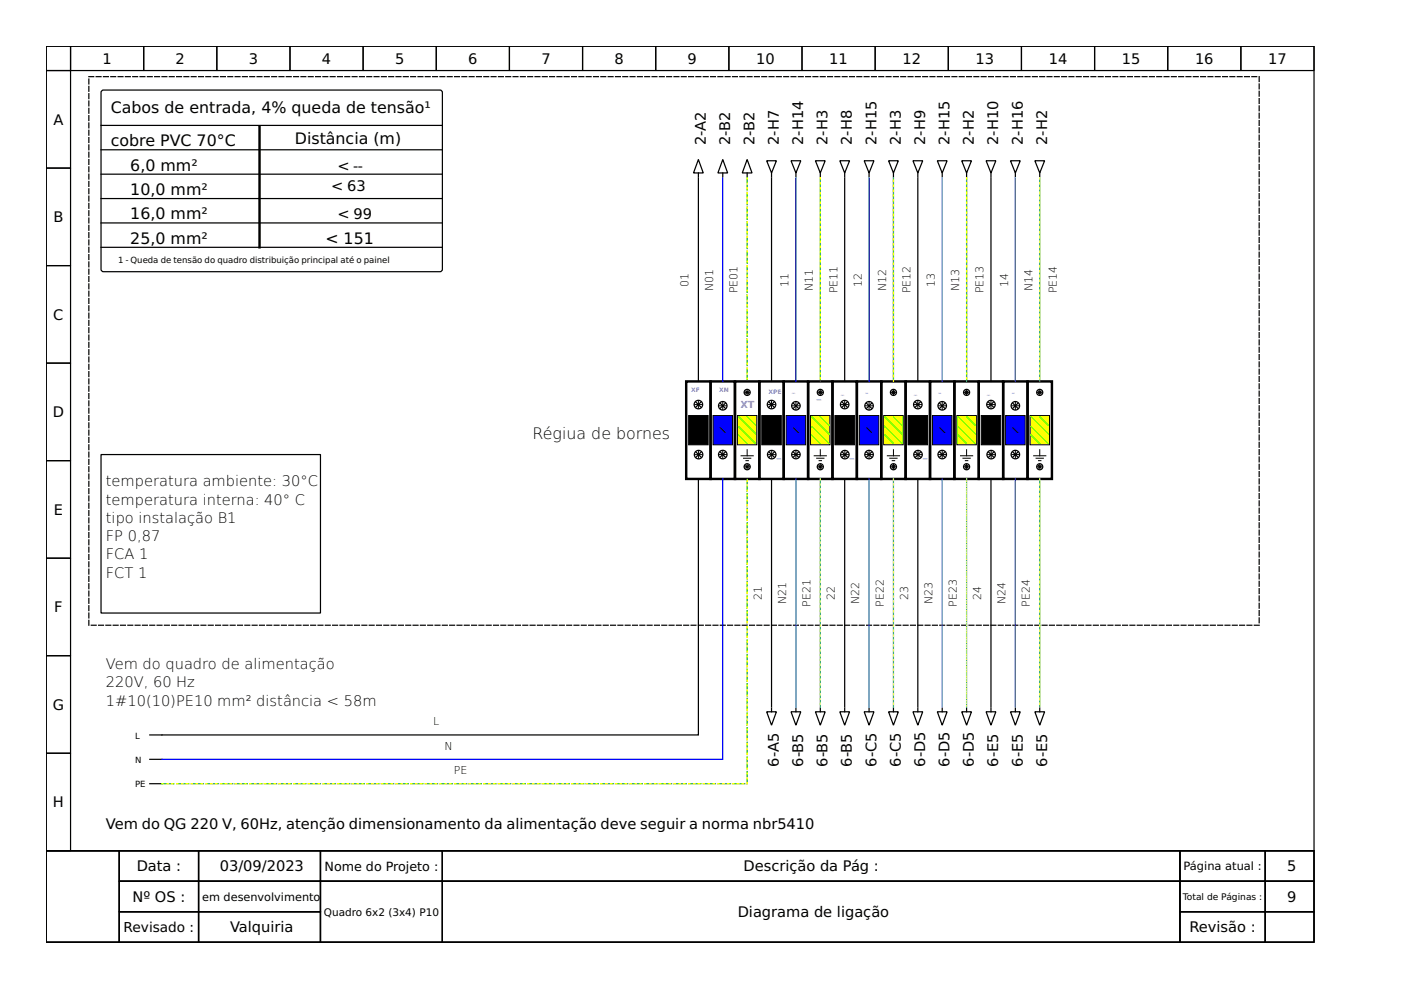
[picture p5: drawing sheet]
<svg xmlns="http://www.w3.org/2000/svg" width="297mm" height="210mm" viewBox="0 0 297 210" stroke-linecap="round" stroke-linejoin="round" font-family="sans-serif">
<g fill="none" stroke="#000" stroke-width=".26">
<path d="M9.8 9.8h268.8v170.6h-268.8zM9.8 9.8h5.2v5.2h-5.2zM9.8 15h5.2v20.6h-5.2zM15 9.8h15.5v5.2h-15.5zM30.5 9.8h15.5v5.2h-15.5zM46 9.8h15.5v5.2h-15.5zM61.5 9.8h15.5v5.2h-15.5zM77 9.8h15.5v5.2h-15.5zM92.5 9.8h15.5v5.2h-15.5zM108 9.8h15.5v5.2h-15.5zM123.5 9.8h15.5v5.2h-15.5zM139 9.8h15.5v5.2h-15.5z"/>
<path d="M154.5 9.8h15.5v5.2h-15.5zM170 9.8h15.6v5.2h-15.6zM185.6 9.8h15.5v5.2h-15.5zM201.1 9.8h15.5v5.2h-15.5zM216.6 9.8h15.5v5.2h-15.5zM232.1 9.8h15.5v5.2h-15.5zM247.6 9.8h15.5v5.2h-15.5zM263.1 9.8h15.5v5.2h-15.5zM9.8 35.6h5.2v20.7h-5.2zM219.4 34.1h2.1l-1.1 2.6zM220.4 36.7v.7M9.8 56.3h5.2v20.7h-5.2z"/>
<path d="M86 57.6h.1M9.8 77h5.2v20.7h-5.2zM9.8 97.7h5.2v20.6h-5.2zM21.4 96.4h46.5v33.6h-46.5zM194.1 85.3l1 1M194.1 95.9l1.1 1M195.1 85.3l-1 1M195.2 95.9l-1.1 1M9.8 118.3h5.2v20.7h-5.2zM9.8 139h5.2v20.7h-5.2zM9.8 159.7h5.2v20.7h-5.2zM209.1 150.9h2l-1 2.9z"/>
<path d="M210.1 150.1v.8M9.8 180.4h268.8v19.4h-268.8zM9.8 180.4h15.5v19.4h-15.5zM25.3 180.4h16.8v6.4h-16.8zM25.3 186.8h16.8v6.5h-16.8zM25.3 193.3h16.8v6.5h-16.8zM42.1 180.4h25.8v6.4h-25.8zM42.1 186.8h25.8v6.5h-25.8zM42.1 193.3h25.8v6.5h-25.8zM67.9 180.4h25.9v6.4h-25.9zM67.9 186.8h25.9v13h-25.9zM93.8 180.4h156.4v6.4h-156.4z"/>
<path d="M93.8 186.8h156.4v13h-156.4zM250.2 180.4h18.1v6.4h-18.1zM250.2 186.8h18.1v6.5h-18.1zM250.2 193.3h18.1v6.5h-18.1zM268.3 180.4h10.3v6.4h-10.3zM268.3 186.8h10.3v6.5h-10.3zM268.3 193.3h10.3v6.5h-10.3z"/>
<circle cx="194.6" cy="85.8" r=".9"/>
<circle cx="194.6" cy="96.4" r=".9"/>
<circle cx="220.4" cy="99" r=".65"/>
</g>
<path d="M18.8 16.3h248.2v116.3h-248.2z" fill="none" stroke="#000" stroke-width=".26" stroke-dasharray="1 .5"/>
<path d="M192 80.9h5.2v20.6h-5.2z" fill="none" stroke="#000" stroke-width=".52"/>
<path d="M193.8 85.8h1.6M193.9 96.4h1.5M194.6 85v1.6M194.6 95.6v1.6" fill="none" stroke="#000" stroke-width=".21"/>
<path d="M192.5 88.1h4.2v6.2h-4.2z" fill-rule="evenodd" fill="#000" stroke="#000" stroke-width=".21"/>
<path d="M218.4 88.1h4.1v6.2h-4.1z" fill-rule="evenodd" fill="#ff0" stroke="#000" stroke-width=".21"/>
<g fill="none" stroke="#000" stroke-width=".26">
<path d="M21.7 19.2h71.8l.3 .4-.1 37.8-.4 .2-71.6-.1-.3-.4v-37.5zM21.4 31.8h72.4M21.4 36.9h72.4M21.4 26.6h72.4M21.4 42.1h72.4M21.4 52.4h72.4M21.4 47.3h72.4M209.6 85.3l1 1M209.6 95.9l1.1 1M210.6 85.3l-1 1M210.7 95.9l-1.1 1M220.2 98.7l.5 .5"/>
<path d="M220.2 82.9l.5 .6M220.7 98.7l-.5 .5M220.7 82.9l-.5 .6M219.4 150.9h2.1l-1.1 2.9zM220.4 150.1v.8"/>
<circle cx="204.9" cy="99" r=".65"/>
<circle cx="210.1" cy="85.8" r=".9"/>
<circle cx="210.1" cy="96.4" r=".9"/>
<circle cx="220.4" cy="83.2" r=".65"/>
</g>
<path d="M55 26.8v25.6M207.5 80.9h5.2v20.6h-5.2zM217.9 80.9h5.1v20.6h-5.1z" fill="none" stroke="#000" stroke-width=".52"/>
<path d="M209.3 85.8h1.6M209.4 96.4h1.5M210.1 85v1.6M210.1 95.6v1.6M219.2 96.6h2.5M219.7 97.2h1.5M219.9 99h1.1M219.9 83.2h1.1M220.2 97.7h.5M220.4 82.7v1M220.4 95.3v1.3M220.4 98.4v1.1" fill="none" stroke="#000" stroke-width=".21"/>
<path d="M218.6 88.4l3.7 3.6M218.6 90.4l3.7 3.7M218.6 92.2l1.8 1.9M220.4 88.4l1.9 1.8" fill="none" stroke="#0f0" stroke-width=".26"/>
<path d="M208 88.1h4.2v6.2h-4.2z" fill-rule="evenodd" fill="#000" stroke="#000" stroke-width=".21"/>
<path d="M202.9 88.1h4.1v6.2h-4.1z" fill-rule="evenodd" fill="#ff0" stroke="#000" stroke-width=".21"/>
<g fill="none" stroke="#000" stroke-width=".26">
<path d="M214.2 34.1h2.1l-1 2.6zM215.3 36.7v.7M199.2 85.5l1.1 1.1M199.2 95.9l1.1 1M200.3 95.9l-1.1 1M200.3 85.5l-1.1 1.1M204.7 98.7l.5 .5M204.7 82.9l.5 .6M205.2 98.7l-.5 .5M205.2 82.9l-.5 .6M203.9 150.9h2.1l-1.1 2.9zM204.9 150.1v.8"/>
<path d="M214.2 150.9h2.1l-1 2.9zM215.3 150.1v.8"/>
<circle cx="199.8" cy="96.4" r=".9"/>
<circle cx="199.8" cy="86" r=".9"/>
<circle cx="204.9" cy="83.2" r=".65"/>
</g>
<path d="M197.2 80.9h5.2v20.6h-5.2zM202.4 80.9h5.1v20.6h-5.1z" fill="none" stroke="#000" stroke-width=".52"/>
<path d="M203.6 96.6h2.6M204.2 97.2h1.5M204.4 99h1.1M204.4 83.2h1.1M204.7 97.7h.5M204.9 82.7v1M204.9 95.3v1.3M204.9 98.4v1.1" fill="none" stroke="#000" stroke-width=".21"/>
<path d="M203.1 88.4l3.6 3.6M203.1 90.4l3.6 3.7M203.1 92.2l1.8 1.9M204.9 88.4l1.8 1.8" fill="none" stroke="#0f0" stroke-width=".26"/>
<path d="M197.7 88.1h4.1v6.2h-4.1z" fill-rule="evenodd" fill="#00f" stroke="#000" stroke-width=".21"/>
<path d="M199 86h1.5M199 96.4h1.5M199.2 90.7l1.1 1M199.8 85.3v1.5M199.8 95.6v1.6" fill="none" stroke="#000" stroke-width=".21"/>
<g fill="none" stroke="#000" stroke-width=".26">
<path d="M168.2 85.5l1.1 1.1M168.2 95.9l1.1 1M169.3 95.9l-1.1 1M169.3 85.5l-1.1 1.1M31.8 155.8h2.5M31.8 166.2h2.5M31.8 161h2.5"/>
<circle cx="168.7" cy="86" r=".9"/>
<circle cx="168.7" cy="96.4" r=".9"/>
</g>
<path d="M166.2 80.9h5.1v20.6h-5.1z" fill="none" stroke="#000" stroke-width=".52"/>
<path d="M166.7 88.1h4.1v6.2h-4.1z" fill-rule="evenodd" fill="#00f" stroke="#000" stroke-width=".21"/>
<path d="M168 86h1.5M168 96.4h1.5M168.2 90.7l1.1 1M168.7 85.3v1.5M168.7 95.6v1.6" fill="none" stroke="#000" stroke-width=".21"/>
<g fill="none" stroke="#000" stroke-width=".26">
<path d="M183.7 85.5l1.1 1.1M183.7 95.9l1.1 1M184.8 95.9l-1.1 1M184.8 85.5l-1.1 1.1"/>
<circle cx="184.3" cy="96.4" r=".9"/>
<circle cx="184.3" cy="86" r=".9"/>
</g>
<path d="M181.7 80.9h5.1v20.6h-5.1z" fill="none" stroke="#000" stroke-width=".52"/>
<path d="M182.2 88.1h4.1v6.2h-4.1z" fill-rule="evenodd" fill="#00f" stroke="#000" stroke-width=".21"/>
<path d="M162.8 85.8h1.6M162.8 96.4h1.6M163.6 85v1.6M163.6 95.6v1.6M183.5 86h1.5M183.5 96.4h1.5M183.7 90.7l1.1 1M184.3 85.3v1.5M184.3 95.6v1.6" fill="none" stroke="#000" stroke-width=".21"/>
<g fill="none" stroke="#000" stroke-width=".26">
<path d="M198.7 34.1h2.1l-1 2.6zM199.8 36.7v.7M163.1 85.3l1 1M163.1 95.9l1 1M164.1 85.3l-1 1M164.1 95.9l-1 1M198.7 150.9h2.1l-1 2.9zM199.8 150.1v.8"/>
<circle cx="163.6" cy="85.8" r=".9"/>
<circle cx="163.6" cy="96.4" r=".9"/>
<circle cx="189.4" cy="99" r=".65"/>
</g>
<path d="M161 80.9h5.2v20.6h-5.2z" fill="none" stroke="#000" stroke-width=".52"/>
<path d="M161.5 88.1h4.1v6.2h-4.1z" fill-rule="evenodd" fill="#000" stroke="#000" stroke-width=".21"/>
<path d="M187.4 88.1h4.1v6.2h-4.1z" fill-rule="evenodd" fill="#ff0" stroke="#000" stroke-width=".21"/>
<g fill="none" stroke="#000" stroke-width=".26">
<path d="M152.7 85.5l1.1 1.1M152.7 95.9l1.1 1M153.8 95.9l-1.1 1M153.8 85.5l-1.1 1.1M189.2 98.7l.5 .5M189.2 82.9l.5 .6M189.7 98.7l-.5 .5M189.7 82.9l-.5 .6"/>
<circle cx="153.2" cy="96.4" r=".9"/>
<circle cx="153.2" cy="86" r=".9"/>
<circle cx="189.4" cy="83.2" r=".65"/>
</g>
<path d="M150.7 80.9h5.1v20.6h-5.1zM186.8 80.9h5.2v20.6h-5.2z" fill="none" stroke="#000" stroke-width=".52"/>
<path d="M188.1 96.6h2.6M188.7 97.2h1.5M188.9 99h1M188.9 83.2h1M189.2 97.7h.5M189.4 82.7v1M189.4 95.3v1.3M189.4 98.4v1.1" fill="none" stroke="#000" stroke-width=".21"/>
<path d="M187.6 88.4l3.6 3.6M187.6 90.4l3.6 3.7M187.6 92.2l1.8 1.9M189.4 88.4l1.8 1.8" fill="none" stroke="#0f0" stroke-width=".26"/>
<path d="M151.2 88.1h4.1v6.2h-4.1z" fill-rule="evenodd" fill="#00f" stroke="#000" stroke-width=".21"/>
<path d="M152.5 86h1.5M152.5 96.4h1.5M152.7 90.7l1.1 1M153.2 85.3v1.5M153.2 95.6v1.6M178.3 85.8h1.6M178.4 96.4h1.5M179.1 85v1.6M179.1 95.6v1.6" fill="none" stroke="#000" stroke-width=".21"/>
<g fill="none" stroke="#000" stroke-width=".26">
<path d="M203.9 34.1h2.1l-1.1 2.6zM204.9 36.7v.7M178.6 85.3l1 1M178.6 95.9l1 1M179.6 85.3l-1 1M179.6 95.9l-1 1M188.4 150.9h2.1l-1.1 2.9zM189.4 150.1v.8M193.6 150.9h2l-1 2.9zM194.6 150.1v.8"/>
<circle cx="173.9" cy="99" r=".65"/>
<circle cx="179.1" cy="85.8" r=".9"/>
<circle cx="179.1" cy="96.4" r=".9"/>
</g>
<path d="M176.5 80.9h5.2v20.6h-5.2z" fill="none" stroke="#000" stroke-width=".52"/>
<path d="M177 88.1h4.2v6.2h-4.2z" fill-rule="evenodd" fill="#000" stroke="#000" stroke-width=".21"/>
<path d="M171.9 88.1h4.1v6.2h-4.1z" fill-rule="evenodd" fill="#ff0" stroke="#000" stroke-width=".21"/>
<g fill="none" stroke="#000" stroke-width=".26">
<path d="M148.1 33.8l1 2.9h-2.1zM148.1 36.7v.7M153.2 33.8l1.1 2.9h-2.1zM153.2 36.7v.7M162.5 34.1h2.1l-1 2.6zM163.6 36.7v.7M178.1 34.1h2l-1 2.6zM179.1 36.7v.7M183.2 34.1h2.1l-1 2.6zM184.3 36.7v.7M147.6 85.3l1 1M147.6 95.9l1 1"/>
<path d="M148.6 85.3l-1 1M148.6 95.9l-1 1M173.7 98.7l.5 .5M173.7 82.9l.5 .6M174.2 98.7l-.5 .5M174.2 82.9l-.5 .6M172.9 150.9h2.1l-1.1 2.9zM173.9 150.1v.8"/>
<circle cx="148.1" cy="85.8" r=".9"/>
<circle cx="148.1" cy="96.4" r=".9"/>
<circle cx="158.4" cy="99" r=".65"/>
<circle cx="173.9" cy="83.2" r=".65"/>
</g>
<path d="M145.5 80.9h5.2v20.6h-5.2zM171.3 80.9h5.2v20.6h-5.2z" fill="none" stroke="#000" stroke-width=".52"/>
<path d="M147.3 85.8h1.5M147.3 96.4h1.6M148.1 85v1.6M148.1 95.6v1.6M172.6 96.6h2.6M173.1 97.2h1.6M173.4 99h1M173.4 83.2h1M173.7 97.7h.5M173.9 82.7v1M173.9 95.3v1.3M173.9 98.4v1.1" fill="none" stroke="#000" stroke-width=".21"/>
<path d="M172.1 88.4l3.6 3.6M172.1 90.4l3.6 3.7M172.1 92.2l1.8 1.9M173.9 88.4l1.8 1.8" fill="none" stroke="#0f0" stroke-width=".26"/>
<path d="M146 88.1h4.1v6.2h-4.1z" fill-rule="evenodd" fill="#000" stroke="#000" stroke-width=".21"/>
<path d="M156.3 88.1h4.2v6.2h-4.2z" fill-rule="evenodd" fill="#ff0" stroke="#000" stroke-width=".21"/>
<g fill="none" stroke="#000" stroke-width=".26">
<path d="M158.4 33.8l1 2.9h-2zM158.4 36.7v.7M167.7 34.1h2.1l-1.1 2.6zM168.7 36.7v.7M172.9 34.1h2.1l-1.1 2.6zM173.9 36.7v.7M193.6 34.1h2l-1 2.6zM194.6 36.7v.7M158.2 98.7l.5 .5M158.2 82.9l.5 .6M158.7 98.7l-.5 .5M158.7 82.9l-.5 .6"/>
<path d="M214.8 85.5l1 1.1M214.8 95.9l1 1M215.8 95.9l-1 1M215.8 85.5l-1 1.1M162.5 150.9h2.1l-1 2.9zM163.6 150.1v.8M167.7 150.9h2.1l-1.1 2.9zM168.7 150.1v.8M178.1 150.9h2l-1 2.9zM179.1 150.1v.8"/>
<circle cx="158.4" cy="83.2" r=".65"/>
<circle cx="215.3" cy="96.4" r=".9"/>
<circle cx="215.3" cy="86" r=".9"/>
</g>
<path d="M155.8 80.9h5.2v20.6h-5.2zM212.7 80.9h5.2v20.6h-5.2z" fill="none" stroke="#000" stroke-width=".52"/>
<path d="M157.1 96.6h2.6M157.6 97.2h1.6M157.9 99h1M157.9 83.2h1M158.2 97.7h.5M158.4 82.7v1M158.4 95.3v1.3M158.4 98.4v1.1" fill="none" stroke="#000" stroke-width=".21"/>
<path d="M156.6 88.4l3.6 3.6M156.6 90.4l3.6 3.7M156.6 92.2l1.8 1.9M158.4 88.4l1.8 1.8" fill="none" stroke="#0f0" stroke-width=".26"/>
<path d="M213.2 88.1h4.1v6.2h-4.1z" fill-rule="evenodd" fill="#00f" stroke="#000" stroke-width=".21"/>
<path d="M214.5 86h1.6M214.5 96.4h1.6M214.8 90.7l1 1M215.3 85.3v1.5M215.3 95.6v1.6" fill="none" stroke="#000" stroke-width=".21"/>
<g fill="none" stroke="#000" stroke-width=".26">
<path d="M148.1 37.7v43.2M163.6 37.7v43.2M179.1 37.7v43.2M188.4 34.1h2.1l-1.1 2.6zM189.4 36.7v.7M194.6 37.7v43.2M209.1 34.1h2l-1 2.6zM210.1 37.7v43.2M210.1 36.7v.7M148.1 101.5v54.3h-113.8M163.6 101.5v48.4M179.1 101.5v48.4"/>
<path d="M194.6 101.5v48.4M210.1 101.5v48.4M183.2 150.9h2.1l-1 2.9zM184.3 150.1v.8"/>
</g>
<path d="M220.4 37.7v43.2M220.4 101.5v48.4" fill="none" stroke="#49a835" stroke-width=".26"/>
<path d="M220.4 37.7v43.2M173.9 101.5v48.4M189.4 101.5v48.4M220.4 101.5v48.4" fill="none" stroke="#f9f06b" stroke-width=".26" stroke-dasharray=".3 .8"/>
<path d="M199.8 37.7v43.2M215.3 37.7v43.2M168.7 101.5v48.4M184.3 101.5v48.4M199.8 101.5v48.4M215.3 101.5v48.4" fill="none" stroke="#1c71d8" stroke-width=".26"/>
<path d="M173.9 37.7v43.2M189.4 37.7v43.2M204.9 37.7v43.2" fill="none" stroke="#0a0" stroke-width=".26"/>
<path d="M158.4 37.7v43.2M173.9 37.7v43.2M204.9 37.7v43.2M189.4 80.9v-43.2M34.3 166.2h124.1v-64.7" fill="none" stroke="#ff0" stroke-width=".26" stroke-dasharray=".3 .8"/>
<path d="M153.2 37.7v43.2M168.7 37.7v43.2M184.3 37.7v43.2M153.2 101.5v59.5h-118.9" fill="none" stroke="#00f" stroke-width=".26"/>
<path d="M173.9 101.5v48.4M189.4 101.5v48.4" fill="none" stroke="#2ec27e" stroke-width=".26"/>
<path d="M158.4 37.7v43.2M34.3 166.2h124.1v-64.7" fill="none" stroke="#0a0" stroke-width=".26" stroke-dasharray="1 .5"/>
<path d="M204.9 101.5v48.4" fill="none" stroke="#57e389" stroke-width=".26"/>
<path d="M204.9 101.5v48.4" fill="none" stroke="#f9f06b" stroke-width=".26" stroke-dasharray="0 .5"/>
<g font-size="3.4">
<text x="23.5" y="24">Cabos de entrada, 4% queda de tensão¹</text>
<text x="23.5" y="31">cobre PVC 70°C</text>
<text x="62.5" y="30.5">Distância (m)</text>
<text x="27.6" y="41.3">10,0 mm²</text>
<text x="27.6" y="36.2">6,0 mm²</text>
<text x="27.6" y="46.5">16,0 mm²</text>
<text x="27.6" y="51.7">25,0 mm²</text>
<text x="69" y="51.7">&lt; 151</text>
<text x="112.9" y="93">Régiua de bornes</text>
</g>
<g font-size="3.1">
<text x="21.7" y="13.5">1</text>
<text x="37.2" y="13.5">2</text>
<text x="52.7" y="13.5">3</text>
<text x="68.3" y="13.5">4</text>
<text x="83.8" y="13.5">5</text>
<text x="99.3" y="13.5">6</text>
<text x="114.8" y="13.5">7</text>
<text x="130.3" y="13.5">8</text>
<text x="145.8" y="13.5">9</text>
<text x="160.3" y="13.5">10</text>
<text x="175.8" y="13.5">11</text>
<text x="191.3" y="13.5">12</text>
<text x="206.8" y="13.5">13</text>
<text x="222.4" y="13.5">14</text>
<text x="237.9" y="13.5">15</text>
<text x="253.4" y="13.5">16</text>
<text x="268.9" y="13.5">17</text>
<text x="11.3" y="26.5">A</text>
<text x="149.6" y="30.7" transform="rotate(-90 149.6 30.7)">2-A2</text>
<text x="154.8" y="30.7" transform="rotate(-90 154.8 30.7)">2-B2</text>
<text x="160" y="30.7" transform="rotate(-90 160 30.7)">2-B2</text>
<text x="165.1" y="30.7" transform="rotate(-90 165.1 30.7)">2-H7</text>
<text x="170.3" y="30.7" transform="rotate(-90 170.3 30.7)">2-H14</text>
<text x="175.5" y="30.7" transform="rotate(-90 175.5 30.7)">2-H3</text>
<text x="180.6" y="30.7" transform="rotate(-90 180.6 30.7)">2-H8</text>
<text x="185.8" y="30.7" transform="rotate(-90 185.8 30.7)">2-H15</text>
<text x="191" y="30.7" transform="rotate(-90 191 30.7)">2-H3</text>
<text x="196.1" y="30.7" transform="rotate(-90 196.1 30.7)">2-H9</text>
<text x="201.3" y="30.7" transform="rotate(-90 201.3 30.7)">2-H15</text>
<text x="206.5" y="30.7" transform="rotate(-90 206.5 30.7)">2-H2</text>
<text x="211.7" y="30.7" transform="rotate(-90 211.7 30.7)">2-H10</text>
<text x="216.8" y="30.7" transform="rotate(-90 216.8 30.7)">2-H16</text>
<text x="222" y="30.7" transform="rotate(-90 222 30.7)">2-H2</text>
<text x="70.2" y="40.5">&lt; 63</text>
<text x="71.6" y="36.2">&lt; --</text>
<text x="11.3" y="47.1">B</text>
<text x="71.6" y="46.5">&lt; 99</text>
<text x="11.3" y="67.8">C</text>
<text x="11.2" y="88.5">D</text>
<text x="22.5" y="103.1">temperatura ambiente: 30°C</text>
<text x="22.5" y="107">temperatura interna: 40° C</text>
<text x="11.4" y="109.2">E</text>
<text x="22.5" y="110.9">tipo instalação B1</text>
<text x="22.5" y="114.7">FP 0,87</text>
<text x="22.5" y="118.6">FCA 1</text>
<text x="22.5" y="122.5">FCT 1</text>
<text x="11.5" y="129.8">F</text>
<text x="22.5" y="141.9">Vem do quadro de alimentação</text>
<text x="22.5" y="145.7">220V, 60 Hz</text>
<text x="22.5" y="149.6">1#10(10)PE10 mm² distância &lt; 58m</text>
<text x="11.2" y="150.5">G</text>
<text x="165.1" y="162.5" transform="rotate(-90 165.1 162.5)">6-A5</text>
<text x="170.3" y="162.5" transform="rotate(-90 170.3 162.5)">6-B5</text>
<text x="175.5" y="162.5" transform="rotate(-90 175.5 162.5)">6-B5</text>
<text x="180.6" y="162.5" transform="rotate(-90 180.6 162.5)">6-B5</text>
<text x="185.8" y="162.5" transform="rotate(-90 185.8 162.5)">6-C5</text>
<text x="191" y="162.5" transform="rotate(-90 191 162.5)">6-C5</text>
<text x="196.1" y="162.5" transform="rotate(-90 196.1 162.5)">6-D5</text>
<text x="201.3" y="162.5" transform="rotate(-90 201.3 162.5)">6-D5</text>
<text x="206.5" y="162.5" transform="rotate(-90 206.5 162.5)">6-D5</text>
<text x="211.7" y="162.5" transform="rotate(-90 211.7 162.5)">6-E5</text>
<text x="216.8" y="162.5" transform="rotate(-90 216.8 162.5)">6-E5</text>
<text x="222" y="162.5" transform="rotate(-90 222 162.5)">6-E5</text>
<text x="11.2" y="171.2">H</text>
<text x="22.5" y="175.7">Vem do QG 220 V, 60Hz, atenção dimensionamento da alimentação deve seguir a norma nbr5410</text>
<text x="29" y="184.8">Data :</text>
<text x="46.6" y="184.8">03/09/2023</text>
<text x="157.6" y="184.8">Descrição da Pág :</text>
<text x="272.9" y="184.8">5</text>
<text x="28.1" y="191.2">Nº OS :</text>
<text x="272.9" y="191.2">9</text>
<text x="48.8" y="197.7">Valquiria</text>
<text x="156.4" y="194.5">Diagrama de ligação</text>
<text x="252.2" y="197.7">Revisão :</text>
</g>
<text font-size="2.9" x="26.2" y="197.6">Revisado :</text>
<text font-size="2.7" x="68.8" y="184.6">Nome do Projeto :</text>
<g font-size="2.4">
<text x="250.9" y="184.5">Página atual :</text>
<text x="42.9" y="191">em desenvolvimento</text>
</g>
<g font-size="2.3">
<text x="146" y="60.8" transform="rotate(-90 146 60.8)">01</text>
<text x="151.2" y="61.6" transform="rotate(-90 151.2 61.6)">N01</text>
<text x="156.3" y="62.2" transform="rotate(-90 156.3 62.2)">PE01</text>
<text x="167.2" y="60.8" transform="rotate(-90 167.2 60.8)">11</text>
<text x="172.4" y="61.6" transform="rotate(-90 172.4 61.6)">N11</text>
<text x="177.5" y="62.2" transform="rotate(-90 177.5 62.2)">PE11</text>
<text x="182.7" y="60.8" transform="rotate(-90 182.7 60.8)">12</text>
<text x="187.9" y="61.6" transform="rotate(-90 187.9 61.6)">N12</text>
<text x="193" y="62.2" transform="rotate(-90 193 62.2)">PE12</text>
<text x="198.2" y="60.8" transform="rotate(-90 198.2 60.8)">13</text>
<text x="203.4" y="61.6" transform="rotate(-90 203.4 61.6)">N13</text>
<text x="208.6" y="62.2" transform="rotate(-90 208.6 62.2)">PE13</text>
<text x="213.7" y="60.8" transform="rotate(-90 213.7 60.8)">14</text>
<text x="218.9" y="61.6" transform="rotate(-90 218.9 61.6)">N14</text>
<text x="224.1" y="62.2" transform="rotate(-90 224.1 62.2)">PE14</text>
<text x="161.5" y="127.2" transform="rotate(-90 161.5 127.2)">21</text>
<text x="166.7" y="128.1" transform="rotate(-90 166.7 128.1)">N21</text>
<text x="171.9" y="128.6" transform="rotate(-90 171.9 128.6)">PE21</text>
<text x="177" y="127.2" transform="rotate(-90 177 127.2)">22</text>
<text x="182.2" y="128.1" transform="rotate(-90 182.2 128.1)">N22</text>
<text x="187.4" y="128.6" transform="rotate(-90 187.4 128.6)">PE22</text>
<text x="192.5" y="127.2" transform="rotate(-90 192.5 127.2)">23</text>
<text x="197.7" y="128.1" transform="rotate(-90 197.7 128.1)">N23</text>
<text x="202.9" y="128.6" transform="rotate(-90 202.9 128.6)">PE23</text>
<text x="208" y="127.2" transform="rotate(-90 208 127.2)">24</text>
<text x="213.2" y="128.1" transform="rotate(-90 213.2 128.1)">N24</text>
<text x="218.4" y="128.6" transform="rotate(-90 218.4 128.6)">PE24</text>
<text x="91.9" y="153.8">L</text>
<text x="94.2" y="158.9">N</text>
<text x="96.2" y="164.1">PE</text>
</g>
<text font-size="2.2" x="68.7" y="194.1">Quadro 6x2 (3x4) P10</text>
<g font-size="2.1" fill="#f0f">
<text x="157" y="86.6">XT</text>
<text x="173.1" y="84.5">_</text>
<text x="164.6" y="96.9">_</text>
<text x="180.1" y="96.9">_</text>
<text x="195.6" y="96.9">_</text>
</g>
<text font-size="1.9" x="250.8" y="190.8">Total de Páginas :</text>
<g font-size="1.8">
<text x="25" y="55.8">1 - Queda de tensão do quadro distribuição principal até o painel</text>
<text x="28.7" y="161.8">N</text>
<text x="28.7" y="156.6">L</text>
<text x="28.7" y="166.9">PE</text>
</g>
<g font-size="1.3" fill="#f0f">
<text x="146.5" y="83.2">XF</text>
<text x="152.5" y="83.2">XN</text>
<text x="162.9" y="83.5">XPE</text>
<text x="168" y="83.2">_</text>
<text x="178.3" y="83.5">_</text>
<text x="183.5" y="83.2">_</text>
<text x="193.8" y="83.5">_</text>
<text x="199" y="83.2">_</text>
<text x="209.3" y="83.5">_</text>
<text x="214.5" y="83.2">_</text>
</g>
</svg>
